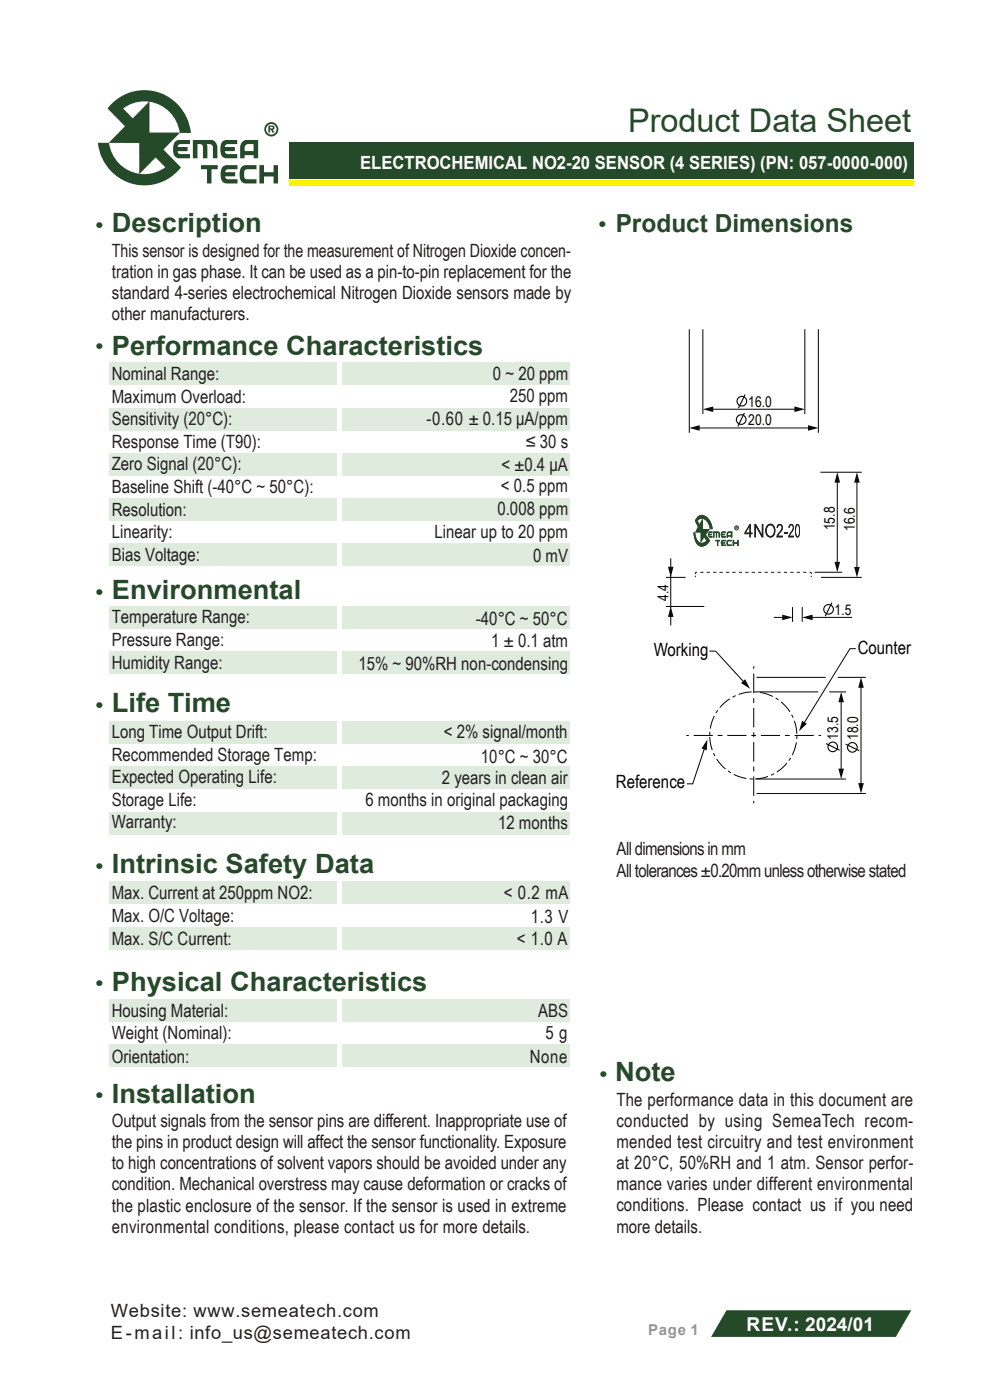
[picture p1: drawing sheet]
<svg xmlns="http://www.w3.org/2000/svg" width="210mm" height="297mm" viewBox="0 0 210 297" stroke-linecap="round" stroke-linejoin="round" font-family="sans-serif">
<path d="M61.3 30.2h132.4v7.8h-132.4z" fill-rule="evenodd" fill="#254a29"/>
<g fill="#dfecdd">
<path d="M23.2 212h48.4v4.8h-48.4z" fill-rule="evenodd"/>
<path d="M72.6 212h48.3v4.8h-48.3z" fill-rule="evenodd"/>
<path d="M23.2 221.6h48.4v4.8h-48.4z" fill-rule="evenodd"/>
<path d="M72.6 221.6h48.3v4.8h-48.3z" fill-rule="evenodd"/>
<path d="M23.2 212h48.4v4.8h-48.4z" fill-rule="evenodd"/>
<path d="M72.6 212h48.3v4.8h-48.3z" fill-rule="evenodd"/>
<path d="M23.2 196.6h48.4v4.8h-48.4z" fill-rule="evenodd"/>
<path d="M72.6 196.6h48.3v4.8h-48.3z" fill-rule="evenodd"/>
<path d="M23.2 187h48.4v4.8h-48.4z" fill-rule="evenodd"/>
<path d="M72.6 187h48.3v4.8h-48.3z" fill-rule="evenodd"/>
<path d="M23.2 172.2h48.4v4.8h-48.4z" fill-rule="evenodd"/>
<path d="M72.6 172.2h48.3v4.8h-48.3z" fill-rule="evenodd"/>
<path d="M23.2 162.6h48.4v4.8h-48.4z" fill-rule="evenodd"/>
<path d="M72.6 162.6h48.3v4.8h-48.3z" fill-rule="evenodd"/>
<path d="M23.2 153h48.4v4.8h-48.4z" fill-rule="evenodd"/>
<path d="M72.6 153h48.3v4.8h-48.3z" fill-rule="evenodd"/>
<path d="M23.2 138.2h48.4v4.8h-48.4z" fill-rule="evenodd"/>
<path d="M72.6 138.2h48.3v4.8h-48.3z" fill-rule="evenodd"/>
<path d="M23.2 128.6h48.4v4.8h-48.4z" fill-rule="evenodd"/>
<path d="M72.6 128.6h48.3v4.8h-48.3z" fill-rule="evenodd"/>
<path d="M23.2 115.3h48.4v4.8h-48.4z" fill-rule="evenodd"/>
<path d="M72.6 115.3h48.3v4.8h-48.3z" fill-rule="evenodd"/>
<path d="M23.2 105.7h48.4v4.8h-48.4z" fill-rule="evenodd"/>
<path d="M72.6 105.7h48.3v4.8h-48.3z" fill-rule="evenodd"/>
<path d="M23.2 96.1h48.4v4.8h-48.4z" fill-rule="evenodd"/>
<path d="M72.6 96.1h48.3v4.8h-48.3z" fill-rule="evenodd"/>
<path d="M23.2 86.5h48.4v4.8h-48.4z" fill-rule="evenodd"/>
<path d="M72.6 86.5h48.3v4.8h-48.3z" fill-rule="evenodd"/>
<path d="M23.2 76.9h48.4v4.8h-48.4z" fill-rule="evenodd"/>
</g>
<path d="M61.3 38.2h132.4v1.1h-132.4z" fill-rule="evenodd" fill="#fff101"/>
<path d="M154.1 278h39.2l-3.3 5.6h-39.2z" fill-rule="evenodd" fill="#254a29"/>
<path d="M72.6 76.9h48.3v4.8h-48.3z" fill-rule="evenodd" fill="#dfecdd"/>
<g fill="#254a29">
<path d="M37.2 30l.9-.3h2.2v.9h-1.9a.61 .61 0 0 0-.7 .6h2.1v.9h-2.1l.3 .5 2.3 .1v.9h-2.2a1.52 1.52 0 0 1-1.4-2l.2-1.1z"/>
<path d="M40.9 29.7h3.9a1.49 1.49 0 0 1 1.3 1.6v2.3h-.9v-2.2a.74 .74 0 0 0-.9-.8h-.5l.2 .5v2.5h-.9v-2.2a.66 .66 0 0 0-.7-.8h-.5v3h-1z"/>
<path d="M47.3 30l.8-.3h2.2v.9h-1.9a.61 .61 0 0 0-.7 .6h2.1v.9h-2.1l.3 .5 2.3 .1v.9h-2.2a1.52 1.52 0 0 1-1.4-2l.2-1.1z"/>
<path d="M42.6 35h3.6v.9h-1.3v3h-1v-3h-1.3z"/>
<path d="M47.3 35.3l.8-.3h2.3v.9h-1.9a.61 .61 0 0 0-.7 .6h2.1v.9h-2.1l.3 .6h2.3v.9h-2.2a1.52 1.52 0 0 1-1.4-1.9l.2-1.2z"/>
<path d="M51.3 35.3l.9-.3h2.2v.9h-1.9a.61 .61 0 0 0-.7 .7v.8a.6 .6 0 0 0 .7 .6h1.9v.9h-2.2a1.52 1.52 0 0 1-1.4-1.9l.2-1.2z"/>
<path d="M55 35h1v1.5h2v-1.5h1v3.9h-1v-1.5h-2v1.5h-1z"/>
<path d="M31.7 21.6a7.7 7.7 0 0 1 6.4 6.5h-6.4zM33 33.4l2.1 2.1a7.5 7.5 0 0 1-5.5 1.4zM23.1 30.3h6.4v6.6a7.7 7.7 0 0 1-6.4-6.6zM26.1 23a7.5 7.5 0 0 1 5.5-1.4l-3.4 3.5zM23.6 22.1l-.8 .9 3.7 3.8-3.4 3.5h-2.3a9.9 9.9 0 0 0 7 8.6 9.9 9.9 0 0 0 10.6-3.4l-3.7-3.8 3.4-3.5h2.4a9.9 9.9 0 0 0-6.5-8.5 9.9 9.9 0 0 0-10.4 2.4z"/>
<path d="M52.1 30.8l-.2 .5v.8h1.9v-1.5h-1.3zM51.4 30.1l.7-.4h2.7v3.9h-1v-.7h-1.9v.7h-1l.1-2.5z"/>
<path d="M57.3 26.9v.3h.5l.1-.1zM56.9 26.6h.8a.45 .45 0 0 1 .5 .4 .45 .45 0 0 1-.3 .5l.3 .6h-.4l-.3-.6h-.2v.6h-.4zM56.4 27.4a1.15 1.15 0 0 0 2.3 0 1.15 1.15 0 0 0-2.3 0zM56 27.4a1.55 1.55 0 0 1 3.1 0 1.55 1.55 0 0 1-3.1 0z"/>
</g>
<g fill="#231f20">
<path d="M160 111.2h.4l1.2 2.2v-2.2h.3v2.8h-.3l-1.3-2.2v2.2h-.3z"/>
<path d="M164.9 111.4a.68 .68 0 0 1 .9-.1 .68 .68 0 0 1 .3 .8l-1 1.6h1v.3h-1.4l.2-.6 .5-.7a.81 .81 0 0 0 .1-1.3l-.4 .2-.1 .4h-.3z"/>
<path d="M166.3 112.8h.7v.3h-.7z"/>
<path d="M167.4 111.4l.2-.2a.76 .76 0 0 1 .8 .4 .76 .76 0 0 1-.1 .9l-.8 1.2h.9v.3h-1.2l.3-.9a1.48 1.48 0 0 0 .5-1.6h-.3l-.2 .5h-.3z"/>
<path d="M159 111.2l-1.1 1.8v.3h1.1v.7h.3v-.7h.3v-.3h-.3v-1.8zM159 111.7v1.3h-.8z"/>
<path d="M162.7 111.5a1.58 1.58 0 0 0 .8 2.5 1.62 1.62 0 0 0 .6-2.6 .92 .92 0 0 0-1.4 .1zM163 111.6l.6-.2a1.29 1.29 0 0 1-.2 2.3 1.32 1.32 0 0 1-.4-2.1z"/>
<path d="M169 111.2a2.83 2.83 0 0 0 0 2.8h.3a3.1 3.1 0 0 0 .1-2.8zM169.1 111.5l.1-.1a2.23 2.23 0 0 1 0 2.4 2.44 2.44 0 0 1-.1-2.3z"/>
</g>
<g fill="#254a29">
<path d="M150.3 112.9l.3-.1h.5v.2l-.5 .1-.1 .2h.5v.2h-.5v.2l.6 .1v.2h-.6a.93 .93 0 0 1-.2-1.1z"/>
<path d="M151.3 112.8h1.2l.2 .5v.7h-.3v-.8l-.2-.2h-.1v1h-.2l-.1-.8-.1-.2h-.2v1h-.2z"/>
<path d="M153 112.9l1-.1v.2l-.7 .1-.1 .2h.6v.2h-.6l.1 .2 .7 .1v.2h-1l-.1-.5z"/>
<path d="M151.7 114.5h1v.3h-.3v1h-.3v-1h-.4z"/>
<path d="M153.1 114.6l.9-.1v.3h-.7l-.1 .2h.6v.3h-.6l.1 .2h.7v.3l-.9-.1-.2-.5z"/>
<path d="M154.3 114.6l.9-.1v.3h-.7l-.1 .3 .1 .4h.7v.3l-.9-.1a.99 .99 0 0 1 0-1.1z"/>
<path d="M155.4 114.5h.3v.5h.7v-.5h.3v1.3h-.3v-.5h-.7v.5h-.3z"/>
<path d="M148.1 109.5l-.7 1 .6 1.3-.5 1.2h-.4a3.2 3.2 0 0 0 1.2 2.9 2.01 2.01 0 0 0 2.3-1.2l-.9-1.3 .9-1.1h.6a2.78 2.78 0 0 0-2.5-3.1zM148.2 110.3l.9-.3-.7 1.2-.4-.7zM149.1 110l.2 .1a2.39 2.39 0 0 1 1.3 2.1h-1.5zM147.5 113h1.1v2.1a2.39 2.39 0 0 1-1.1-2.1zM149.4 114l.4 .7-.6 .4h-.6z"/>
<path d="M154.3 112.8l-.2 .5v.7h.3v-.2h.6v.2h.3v-1.2zM154.5 113.1l.5-.1v.5h-.6z"/>
<path d="M155.7 112a.5 .5 0 0 0 1 0 .5 .5 0 0 0-1 0zM155.9 112a.37 .37 0 0 1 .7 0 .37 .37 0 0 1-.7 0zM156 111.7v.5l.2-.2 .3 .2-.1-.4zM156.2 111.8l.1 .1z"/>
</g>
<g fill="#231f20">
<path d="M160 111.2h.4l1.2 2.2v-2.2h.3v2.8h-.3l-1.3-2.2v2.2h-.3z"/>
<path d="M164.9 111.4a.68 .68 0 0 1 .9-.1 .68 .68 0 0 1 .3 .8l-1 1.6h1v.3h-1.4l.2-.6 .5-.7a.81 .81 0 0 0 .1-1.3l-.4 .2-.1 .4h-.3z"/>
<path d="M166.3 112.8h.7v.3h-.7z"/>
<path d="M167.4 111.4l.2-.2a.76 .76 0 0 1 .8 .4 .76 .76 0 0 1-.1 .9l-.8 1.2h.9v.3h-1.2l.3-.9a1.48 1.48 0 0 0 .5-1.6h-.3l-.2 .5h-.3z"/>
<path d="M159 111.2l-1.1 1.8v.3h1.1v.7h.3v-.7h.3v-.3h-.3v-1.8zM159 111.7v1.3h-.8z"/>
<path d="M162.7 111.5a1.58 1.58 0 0 0 .8 2.5 1.62 1.62 0 0 0 .6-2.6 .92 .92 0 0 0-1.4 .1zM163 111.6l.6-.2a1.29 1.29 0 0 1-.2 2.3 1.32 1.32 0 0 1-.4-2.1z"/>
<path d="M169 111.2a2.83 2.83 0 0 0 0 2.8h.3a3.1 3.1 0 0 0 .1-2.8zM169.1 111.5l.1-.1a2.23 2.23 0 0 1 0 2.4 2.44 2.44 0 0 1-.1-2.3z"/>
</g>
<g fill="#254a29">
<path d="M150.3 112.9l.3-.1h.5v.2l-.5 .1-.1 .2h.5v.2h-.5v.2l.6 .1v.2h-.6a.93 .93 0 0 1-.2-1.1z"/>
<path d="M151.3 112.8h1.2l.2 .5v.7h-.3v-.8l-.2-.2h-.1v1h-.2l-.1-.8-.1-.2h-.2v1h-.2z"/>
<path d="M153 112.9l1-.1v.2l-.7 .1-.1 .2h.6v.2h-.6l.1 .2 .7 .1v.2h-1l-.1-.5z"/>
<path d="M151.7 114.5h1v.3h-.3v1h-.3v-1h-.4z"/>
<path d="M153.1 114.6l.9-.1v.3h-.7l-.1 .2h.6v.3h-.6l.1 .2h.7v.3l-.9-.1-.2-.5z"/>
<path d="M154.3 114.6l.9-.1v.3h-.7l-.1 .3 .1 .4h.7v.3l-.9-.1a.99 .99 0 0 1 0-1.1z"/>
<path d="M155.4 114.5h.3v.5h.7v-.5h.3v1.3h-.3v-.5h-.7v.5h-.3z"/>
<path d="M148.1 109.5l-.7 1 .6 1.3-.5 1.2h-.4a3.2 3.2 0 0 0 1.2 2.9 2.01 2.01 0 0 0 2.3-1.2l-.9-1.3 .9-1.1h.6a2.78 2.78 0 0 0-2.5-3.1zM148.2 110.3l.9-.3-.7 1.2-.4-.7zM149.1 110l.2 .1a2.39 2.39 0 0 1 1.3 2.1h-1.5zM147.5 113h1.1v2.1a2.39 2.39 0 0 1-1.1-2.1zM149.4 114l.4 .7-.6 .4h-.6z"/>
<path d="M154.3 112.8l-.2 .5v.7h.3v-.2h.6v.2h.3v-1.2zM154.5 113.1l.5-.1v.5h-.6z"/>
<path d="M155.7 112a.5 .5 0 0 0 1 0 .5 .5 0 0 0-1 0zM155.9 112a.37 .37 0 0 1 .7 0 .37 .37 0 0 1-.7 0zM156 111.7v.5l.2-.2 .3 .2-.1-.4zM156.2 111.8l.1 .1z"/>
</g>
<g fill="none" stroke="#030303" stroke-width=".23">
<path d="M157.9 87.6l-1.4 2.9M158.1 83.7l-1.4 2.9M175.2 157.8l2.9 1.4M179.4 157.9l2.9 1.4"/>
<circle cx="157.2" cy="89" r="1.02"/>
<circle cx="157.4" cy="85.1" r="1.02"/>
<circle cx="176.7" cy="158.4" r="1.02"/>
<circle cx="180.8" cy="158.5" r="1.02"/>
</g>
<path d="M147.5 121.4v1M172.1 121.4v1" fill="none" stroke="#1c1c1c" stroke-width=".21" stroke-dasharray=".4 .4 .4 .4" stroke-linecap="butt"/>
<path d="M147.5 121.4h.3M171.7 121.4h.4" fill="none" stroke="#1c1c1c" stroke-width=".21"/>
<path d="M171.1 121.4h-1.1" fill="none" stroke="#1c1c1c" stroke-width=".21" stroke-dasharray=".7 .7" stroke-linecap="butt"/>
<path d="M169.7 121.4h-21.5" fill="none" stroke="#1c1c1c" stroke-width=".21" stroke-dasharray=".7 .7 .7 .7" stroke-linecap="butt"/>
<path d="M142.3 118.4v2.2" fill="none" stroke="#030303" stroke-width=".21"/>
<path d="M141.7 120.2h1.2l-.6 2.2z" fill="#030303"/>
<path d="M142.3 121.9v7.1M142.3 130.5v2.2" fill="none" stroke="#030303" stroke-width=".21"/>
<path d="M142.3 128.7l.6 2.2h-1.2z" fill="#030303"/>
<path d="M164.1 131h2.2" fill="none" stroke="#030303" stroke-width=".21"/>
<path d="M165.9 130.4l2.2 .6-2.2 .6z" fill="#030303"/>
<path d="M172 131h8.8" fill="none" stroke="#030303" stroke-width=".21"/>
<path d="M170.2 131l2.2-.6v1.2z" fill="#030303"/>
<path d="M174 100.2h8.8M177.6 102v17.6M141.3 122.5h4.1M141.3 128.7h8.1M168.1 128.8v3.1M170.2 128.8v3.1M172.8 121.4h5.8M174.2 122.5h8.6" fill="none" stroke="#030303" stroke-width=".21"/>
<g fill="#030303">
<path d="M177 119.2h1.2l-.6 2.2z"/>
<path d="M177.6 100.2l.6 2.2h-1.2z"/>
</g>
<path d="M181.8 102v18.7" fill="none" stroke="#030303" stroke-width=".21"/>
<g fill="#030303">
<path d="M181.2 120.3h1.2l-.6 2.2z"/>
<path d="M181.8 100.2l.6 2.2h-1.2z"/>
</g>
<path d="M148 90.8h23.8" fill="none" stroke="#030303" stroke-width=".21"/>
<g fill="#030303">
<path d="M146.2 90.8l2.2-.6v1.2z"/>
<path d="M171.4 90.2l2.2 .6-2.2 .6z"/>
</g>
<path d="M150.9 86.8h18" fill="none" stroke="#030303" stroke-width=".21"/>
<g fill="#030303">
<path d="M149.1 86.8l2.2-.6v1.2z"/>
<path d="M168.5 86.2l2.2 .6-2.2 .6z"/>
</g>
<path d="M146.2 69.9v21.9M149.1 69.9v17.9M170.7 69.9v17.9M173.6 69.9v21.9M149.5 158.6l-2.6 7.7M160.5 168.3h23.2M160.5 165.3h19" fill="none" stroke="#030303" stroke-width=".21"/>
<path d="M150.1 156.9l-.2 2.3-1.1-.4z" fill="#030303"/>
<path d="M159.8 156v.1M159.8 156h-.1M159.8 156h.1" fill="none" stroke="#91663d" stroke-width=".21" stroke-dasharray="2.1 2.1 6.4 2.1" stroke-dashoffset="1.1" stroke-linecap="butt"/>
<path d="M145.6 156h.5M159.9 141.3v.6M173.6 156h.6M159.9 169.9v.5" fill="none" stroke="#050404" stroke-width=".21"/>
<path d="M159.9 142.9v4.7" fill="none" stroke="#050404" stroke-width=".21" stroke-dasharray="4.2 1" stroke-linecap="butt"/>
<path d="M159.9 148.1v21.3" fill="none" stroke="#050404" stroke-width=".21" stroke-dasharray="1 1 4.2 1" stroke-linecap="butt"/>
<path d="M147.1 156h4.6" fill="none" stroke="#050404" stroke-width=".21" stroke-dasharray="4.1 1" stroke-linecap="butt"/>
<path d="M152.2 156h20.9" fill="none" stroke="#050404" stroke-width=".21" stroke-dasharray="1 1 4.1 1" stroke-linecap="butt"/>
<path d="M151.8 138.1l6.1 6.7M145.7 166.3h1.3" fill="none" stroke="#030303" stroke-width=".21"/>
<path d="M157.2 144.9l.9-.8 1 2z" fill="#030303"/>
<path d="M180.3 137.6l-9.9 16" fill="none" stroke="#030303" stroke-width=".21"/>
<path d="M170.2 152.9l1 .6-1.7 1.6z" fill="#030303"/>
<path d="M150.5 138.1h1.3M180.3 137.6h1.2M160.5 146.8h13.1M160.5 143.7h14.7M175.9 146.8h3.6M177.7 143.7h6M178.4 148.6v14.9" fill="none" stroke="#030303" stroke-width=".21"/>
<g fill="#030303">
<path d="M177.8 163.1h1.2l-.6 2.2z"/>
<path d="M178.4 146.8l.6 2.2h-1.2z"/>
</g>
<path d="M182.6 145.5v21" fill="none" stroke="#030303" stroke-width=".21"/>
<g fill="#030303">
<path d="M182 166.1h1.2l-.6 2.2z"/>
<path d="M182.6 143.7l.6 2.2h-1.2z"/>
</g>
<path d="M150.5 156a9.2 9.2 0 0 0 9.3 9.3M159.8 146.8a9.2 9.2 0 0 0-9.3 9.2M169 156a9.2 9.2 0 0 0-9.2-9.2M159.8 165.3a9.2 9.2 0 0 0 9.2-9.3" fill="none" stroke="#030303" stroke-width=".21" stroke-dasharray=".7 .7 2.8 .7" stroke-dashoffset="1.1" stroke-linecap="butt"/>
<g fill="none" stroke="#030303" stroke-width=".23">
<path d="M176.5 127.9l-1.5 2.8"/>
<circle cx="175.8" cy="129.3" r="1.02"/>
</g>
<text font-size="6.9" fill="#254a29" x="133.2" y="28.1">Product Data Sheet</text>
<g font-size="5.6" fill="#254a29">
<text x="23.7" y="49.3">Description</text>
<text x="23.7" y="75.3">Performance Characteristics</text>
<text x="23.7" y="127.1">Environmental</text>
<text x="23.7" y="151.2">Life Time</text>
<text x="23.7" y="185.2">Intrinsic Safety Data</text>
<text x="23.7" y="210.2">Physical Characteristics</text>
<text x="23.7" y="234">Installation</text>
<text x="130.5" y="229.4">Note</text>
</g>
<text font-size="5.3" fill="#254a29" x="130.6" y="49.3">Product Dimensions</text>
<g font-size="4.4" fill="#254a29">
<text x="20.1" y="49.2">·</text>
<text x="126.8" y="49.1">·</text>
<text x="20.1" y="74.9">·</text>
<text x="20.1" y="127.1">·</text>
<text x="20.1" y="151.1">·</text>
<text x="20.1" y="185.2">·</text>
<text x="20.1" y="210.1">·</text>
<text x="20.1" y="233.8">·</text>
<text x="127" y="229.2">·</text>
</g>
<text font-size="4" fill="#fff" x="158.3" y="282.4">REV.: 2024/01</text>
<text font-size="3.9" fill="#fff" x="76.4" y="35.8">ELECTROCHEMICAL NO2-20 SENSOR (4 SERIES) (PN: 057-0000-000)</text>
<g font-size="3.9" fill="#231f20">
<text x="23.7" y="54.4">This sensor is designed for the measurement of Nitrogen Dioxide concen-</text>
<text x="23.7" y="58.9">tration in gas phase. It can be used as a pin-to-pin replacement for the</text>
<text x="23.7" y="63.4">standard 4-series electrochemical Nitrogen Dioxide sensors made by</text>
<text x="23.7" y="67.9">other manufacturers.</text>
<text x="23.7" y="80.5">Nominal Range:</text>
<text x="104.6" y="80.6">0 ~ 20 ppm</text>
<text x="23.7" y="85.5">Maximum Overload:</text>
<text x="108.1" y="85.3">250 ppm</text>
<text x="23.7" y="90.1">Sensitivity (20°C):</text>
<text x="23.7" y="95">Response Time (T90):</text>
<text x="90.5" y="90.2">-0.60 ± 0.15 μA/ppm</text>
<text x="111.5" y="95.1">≤ 30 s</text>
<text x="23.7" y="99.7">Zero Signal (20°C):</text>
<text x="106.4" y="99.8">&lt; ±0.4 μA</text>
<text x="23.7" y="104.6">Baseline Shift (-40°C ~ 50°C):</text>
<text x="106.3" y="104.5">&lt; 0.5 ppm</text>
<text x="23.7" y="109.4">Resolution:</text>
<text x="105.5" y="109.3">0.008 ppm</text>
<text x="23.7" y="114.1">Linearity:</text>
<text x="23.7" y="118.9">Bias Voltage:</text>
<text x="92.2" y="114.2">Linear up to 20 ppm</text>
<text x="113.1" y="119.2">0 mV</text>
<text x="23.7" y="132.2">Temperature Range:</text>
<text x="23.7" y="137">Pressure Range:</text>
<text x="101" y="132.5">-40°C ~ 50°C</text>
<text x="104.2" y="137.3">1 ± 0.1 atm</text>
<text x="23.7" y="141.9">Humidity Range:</text>
<text x="76" y="142">15% ~ 90%RH non-condensing</text>
<text x="23.7" y="156.6">Long Time Output Drift:</text>
<text x="23.7" y="161.5">Recommended Storage Temp:</text>
<text x="94.1" y="156.6">&lt; 2% signal/month</text>
<text x="102" y="161.8">10°C ~ 30°C</text>
<text x="23.7" y="166.2">Expected Operating Life:</text>
<text x="93.7" y="166.4">2 years in clean air</text>
<text x="23.7" y="171.1">Storage Life:</text>
<text x="77.5" y="171.1">6 months in original packaging</text>
<text x="23.7" y="175.7">Warranty:</text>
<text x="105.6" y="175.9">12 months</text>
<text x="130.8" y="181.4">All dimensions in mm</text>
<text x="23.7" y="190.7">Max. Current at 250ppm NO2:</text>
<text x="106.8" y="190.7">&lt; 0.2 mA</text>
<text x="130.8" y="186.1">All tolerances±0.20mm unless otherwise stated</text>
<text x="23.7" y="195.5">Max. O/C Voltage:</text>
<text x="112.6" y="195.8">1.3 V</text>
<text x="23.7" y="200.4">Max. S/C Current:</text>
<text x="109.6" y="200.6">&lt; 1.0 A</text>
<text x="23.7" y="215.7">Housing Material:</text>
<text x="114.1" y="215.8">ABS</text>
<text x="23.7" y="220.5">Weight (Nominal):</text>
<text x="115.7" y="220.4">5 g</text>
<text x="23.7" y="225.5">Orientation:</text>
<text x="112.4" y="225.5">None</text>
<text x="23.7" y="239.1">Output signals from the sensor pins are different. Inappropriate use of</text>
<text x="130.7" y="234.6">The performance data in this document are</text>
<text x="130.7" y="239.1">conducted by using SemeaTech recom-</text>
<text x="23.7" y="243.6">the pins in product design will affect the sensor functionality. Exposure</text>
<text x="130.7" y="243.6">mended test circuitry and test environment</text>
<text x="23.7" y="248.1">to high concentrations of solvent vapors should be avoided under any</text>
<text x="130.7" y="248">at 20°C, 50%RH and 1 atm. Sensor perfor-</text>
<text x="23.7" y="252.5">condition. Mechanical overstress may cause deformation or cracks of</text>
<text x="23.7" y="257">the plastic enclosure of the sensor. If the sensor is used in extreme</text>
<text x="130.7" y="252.5">mance varies under different environmental</text>
<text x="130.7" y="257">conditions. Please contact us if you need</text>
<text x="23.7" y="261.5">environmental conditions, please contact us for more details.</text>
<text x="130.7" y="261.5">more details.</text>
<text x="23.5" y="279.4">Website: www.semeatech.com</text>
<text x="23.5" y="284.1">E-mail: info_us@semeatech.com</text>
</g>
<g font-size="3.9" fill="#030303">
<text x="138.7" y="139.1">Working</text>
<text x="181.9" y="138.8">Counter</text>
<text x="130.7" y="167.2">Reference</text>
</g>
<text font-size="3.2" fill="#939598" x="137.5" y="283.3">Page 1</text>
<g font-size="3.1" fill="#030303">
<text x="158.7" y="86.3">16.0</text>
<text x="158.7" y="90.2">20.0</text>
<text x="177.1" y="112.5" transform="rotate(-90 177.1 112.5)">15.8</text>
<text x="181.3" y="112.7" transform="rotate(-90 181.3 112.7)">16.6</text>
<text x="141.8" y="127.5" transform="rotate(-90 141.8 127.5)">4.4</text>
<text x="177" y="130.4">1.5</text>
<text x="177.8" y="156.9" transform="rotate(-90 177.8 156.9)">13.5</text>
<text x="182" y="157" transform="rotate(-90 182 157)">18.0</text>
</g>
</svg>
